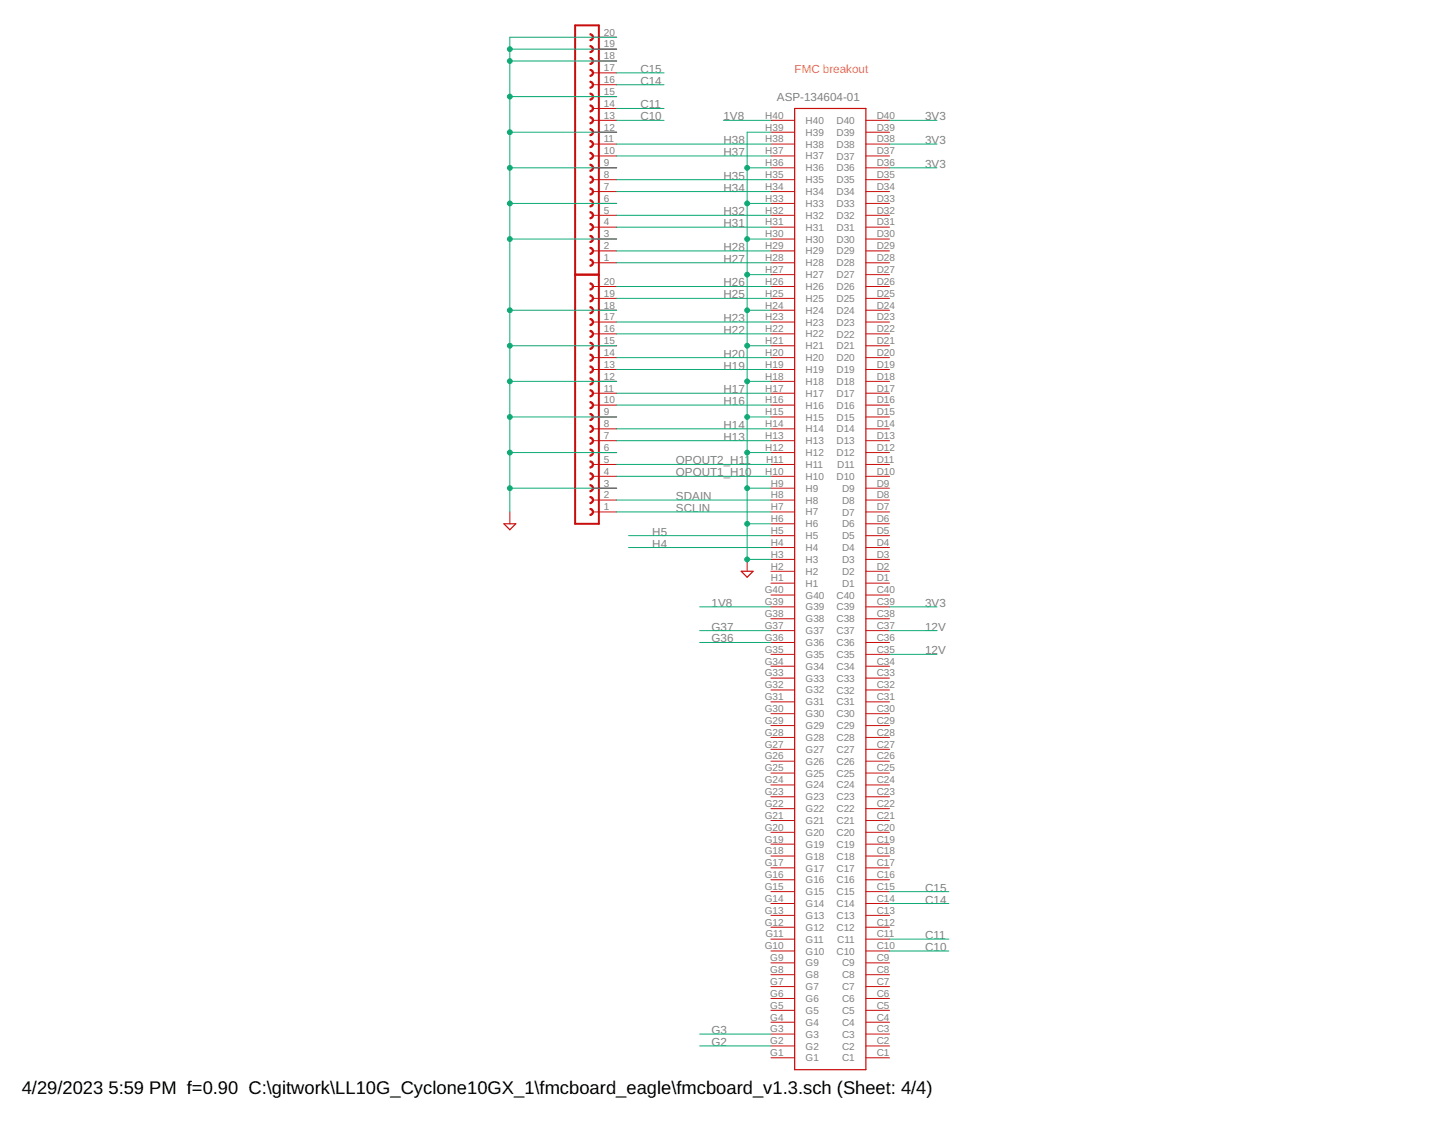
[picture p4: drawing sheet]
<svg xmlns="http://www.w3.org/2000/svg" width="279mm" height="216mm" viewBox="0 0 279 216" stroke-linecap="round" stroke-linejoin="round" font-family="sans-serif">
<path d="M153 20.9h13.7v185.1h-13.7zM97 100.9h2.3l-1.1 1.1zM142.7 110h2.3l-1.1 1.2z" fill="none" stroke="#c90d0c" stroke-width=".23"/>
<g fill="none" stroke="#c90d0c" stroke-width=".19">
<path d="M114.2 18.6h4.5M114.2 16.3h4.5M114.2 14h4.5M114.2 11.7h4.5M114.2 9.5h4.5M114.2 7.2h4.5M114.2 39.2h4.5M114.2 36.9h4.5M114.2 34.6h4.5M114.2 32.3h4.5M114.2 30h4.5M114.2 27.7h4.5"/>
<path d="M114.2 25.5h4.5M114.2 23.2h4.5M114.2 20.9h4.5M148.4 39.2h4.6M148.4 36.9h4.6M148.4 34.6h4.6M148.4 32.3h4.6M148.4 30h4.6M148.4 27.7h4.6M148.4 25.5h4.6M148.4 23.2h4.6M166.7 39.2h4.6"/>
<path d="M166.7 36.9h4.6M166.7 34.6h4.6M166.7 32.3h4.6M166.7 30h4.6M166.7 27.7h4.6M166.7 25.5h4.6M166.7 23.2h4.6M114.2 59.8h4.5M114.2 57.5h4.5M114.2 55.2h4.5M114.2 50.6h4.5M114.2 48.3h4.5"/>
<path d="M114.2 46h4.5M114.2 43.8h4.5M114.2 41.5h4.5M148.4 59.8h4.6M148.4 57.5h4.6M148.4 55.2h4.6M148.4 52.9h4.6M148.4 50.6h4.6M148.4 48.3h4.6M148.4 46h4.6M148.4 43.8h4.6M148.4 41.5h4.6"/>
<path d="M166.7 59.8h4.6M166.7 57.5h4.6M166.7 55.2h4.6M166.7 52.9h4.6M166.7 50.6h4.6M166.7 48.3h4.6M166.7 46h4.6M166.7 43.8h4.6M166.7 41.5h4.6M114.2 78h4.5M114.2 75.7h4.5M114.2 73.4h4.5"/>
<path d="M114.2 71.2h4.5M114.2 68.9h4.5M114.2 66.6h4.5M114.2 64.3h4.5M114.2 62h4.5M148.4 78h4.6M148.4 75.7h4.6M148.4 73.4h4.6M148.4 71.2h4.6M148.4 68.9h4.6M148.4 66.6h4.6M148.4 64.3h4.6"/>
<path d="M148.4 62h4.6M166.7 78h4.6M166.7 75.7h4.6M166.7 73.4h4.6M166.7 71.2h4.6M166.7 68.9h4.6M166.7 66.6h4.6M166.7 64.3h4.6M166.7 62h4.6M98.2 98.6v2.3M114.2 98.6h4.5M114.2 96.3h4.5"/>
<path d="M114.2 94h4.5M114.2 91.7h4.5M114.2 89.5h4.5M114.2 87.2h4.5M114.2 84.9h4.5M114.2 82.6h4.5M114.2 80.3h4.5M148.4 98.6h4.6M148.4 96.3h4.6M148.4 94h4.6M148.4 91.7h4.6M148.4 89.5h4.6"/>
<path d="M148.4 87.2h4.6M148.4 84.9h4.6M148.4 82.6h4.6M148.4 80.3h4.6M166.7 98.6h4.6M166.7 96.3h4.6M166.7 94h4.6M166.7 91.7h4.6M166.7 89.5h4.6M166.7 87.2h4.6M166.7 84.9h4.6M166.7 82.6h4.6"/>
<path d="M166.7 80.3h4.6M143.9 107.7v2.3M148.4 119.2h4.6M148.4 116.9h4.6M148.4 114.6h4.6M148.4 112.3h4.6M148.4 110h4.6M148.4 107.7h4.6M148.4 105.5h4.6M148.4 103.2h4.6M148.4 100.9h4.6M166.7 119.2h4.6"/>
<path d="M166.7 116.9h4.6M166.7 114.6h4.6M166.7 112.3h4.6M166.7 110h4.6M166.7 107.7h4.6M166.7 105.5h4.6M166.7 103.2h4.6M166.7 100.9h4.6M148.4 139.7h4.6M148.4 137.5h4.6M148.4 135.2h4.6M148.4 132.9h4.6"/>
<path d="M148.4 130.6h4.6M148.4 128.3h4.6M148.4 126h4.6M148.4 123.7h4.6M148.4 121.5h4.6M166.7 139.7h4.6M166.7 137.5h4.6M166.7 135.2h4.6M166.7 132.9h4.6M166.7 130.6h4.6M166.7 128.3h4.6M166.7 126h4.6"/>
<path d="M166.7 123.7h4.6M166.7 121.5h4.6M148.4 158h4.6M148.4 155.7h4.6M148.4 153.5h4.6M148.4 151.2h4.6M148.4 148.9h4.6M148.4 146.6h4.6M148.4 144.3h4.6M148.4 142h4.6M166.7 158h4.6M166.7 155.7h4.6"/>
<path d="M166.7 153.5h4.6M166.7 151.2h4.6M166.7 148.9h4.6M166.7 146.6h4.6M166.7 144.3h4.6M166.7 142h4.6M148.4 178.6h4.6M148.4 176.3h4.6M148.4 174h4.6M148.4 171.7h4.6M148.4 169.4h4.6M148.4 167.2h4.6"/>
<path d="M148.4 164.9h4.6M148.4 162.6h4.6M148.4 160.3h4.6M166.7 178.6h4.6M166.7 176.3h4.6M166.7 174h4.6M166.7 171.7h4.6M166.7 169.4h4.6M166.7 167.2h4.6M166.7 164.9h4.6M166.7 162.6h4.6M166.7 160.3h4.6"/>
<path d="M148.4 199.2h4.6M148.4 196.9h4.6M148.4 194.6h4.6M148.4 192.3h4.6M148.4 190h4.6M148.4 187.7h4.6M148.4 185.4h4.6M148.4 183.2h4.6M148.4 180.9h4.6M166.7 199.2h4.6M166.7 196.9h4.6M166.7 194.6h4.6"/>
<path d="M166.7 192.3h4.6M166.7 190h4.6M166.7 187.7h4.6M166.7 185.4h4.6M166.7 183.2h4.6M166.7 180.9h4.6M148.4 203.7h4.6M148.4 201.4h4.6M166.7 203.7h4.6M166.7 201.4h4.6"/>
</g>
<path d="M110.7 4.9h4.6v96h-4.6zM110.7 52.9h4.6" fill="none" stroke="#c90d0c" stroke-width=".38"/>
<g fill="#c90d0c" stroke="#c90d0c" stroke-width=".19">
<path d="M113.6 93.3a.69 .69 0 0 1 .7 .7 .69 .69 0 0 1-.7 .7v-.2a.46 .46 0 0 0 .4-.5 .46 .46 0 0 0-.4-.4z" fill-rule="evenodd"/>
<path d="M113.6 95.6a.69 .69 0 0 1 .7 .7 .69 .69 0 0 1-.7 .7v-.2a.46 .46 0 0 0 .4-.5 .46 .46 0 0 0-.4-.4z" fill-rule="evenodd"/>
<path d="M113.6 97.9a.69 .69 0 0 1 .7 .7 .69 .69 0 0 1-.7 .7v-.2a.46 .46 0 0 0 .4-.5 .46 .46 0 0 0-.4-.5z" fill-rule="evenodd"/>
<path d="M113.6 88.8a.69 .69 0 0 1 .7 .7 .69 .69 0 0 1-.7 .6v-.2a.46 .46 0 0 0 .4-.4 .46 .46 0 0 0-.4-.5z" fill-rule="evenodd"/>
<path d="M113.6 91.1a.69 .69 0 0 1 .7 .6 .69 .69 0 0 1-.7 .7v-.2a.46 .46 0 0 0 .4-.5 .46 .46 0 0 0-.4-.4z" fill-rule="evenodd"/>
<path d="M113.6 81.9a.69 .69 0 0 1 .7 .7 .69 .69 0 0 1-.7 .7v-.2a.46 .46 0 0 0 .4-.5 .46 .46 0 0 0-.4-.5z" fill-rule="evenodd"/>
<path d="M113.6 84.2a.69 .69 0 0 1 .7 .7 .69 .69 0 0 1-.7 .7v-.3a.46 .46 0 0 0 .4-.4 .46 .46 0 0 0-.4-.5z" fill-rule="evenodd"/>
<path d="M113.6 86.5a.69 .69 0 0 1 .7 .7 .69 .69 0 0 1-.7 .7v-.3a.46 .46 0 0 0 .4-.4 .46 .46 0 0 0-.4-.5z" fill-rule="evenodd"/>
<path d="M113.6 77.3a.69 .69 0 0 1 .7 .7 .69 .69 0 0 1-.7 .7v-.2a.46 .46 0 0 0 .4-.5 .46 .46 0 0 0-.4-.4z" fill-rule="evenodd"/>
<path d="M113.6 79.6a.69 .69 0 0 1 .7 .7 .69 .69 0 0 1-.7 .7v-.2a.46 .46 0 0 0 .4-.5 .46 .46 0 0 0-.4-.4z" fill-rule="evenodd"/>
<path d="M113.6 70.5a.69 .69 0 0 1 .7 .7 .69 .69 0 0 1-.7 .7v-.3a.46 .46 0 0 0 .4-.4 .46 .46 0 0 0-.4-.5z" fill-rule="evenodd"/>
<path d="M113.6 72.8a.69 .69 0 0 1 .7 .7 .69 .69 0 0 1-.7 .6v-.2a.46 .46 0 0 0 .4-.4 .46 .46 0 0 0-.4-.5z" fill-rule="evenodd"/>
<path d="M113.6 75.1a.69 .69 0 0 1 .7 .6 .69 .69 0 0 1-.7 .7v-.2a.46 .46 0 0 0 .4-.5 .46 .46 0 0 0-.4-.4z" fill-rule="evenodd"/>
<path d="M113.6 65.9a.69 .69 0 0 1 .7 .7 .69 .69 0 0 1-.7 .7v-.2a.46 .46 0 0 0 .4-.5 .46 .46 0 0 0-.4-.5z" fill-rule="evenodd"/>
<path d="M113.6 68.2a.69 .69 0 0 1 .7 .7 .69 .69 0 0 1-.7 .7v-.3a.46 .46 0 0 0 .4-.4 .46 .46 0 0 0-.4-.5z" fill-rule="evenodd"/>
<path d="M113.6 59.1a.69 .69 0 0 1 .7 .6 .69 .69 0 0 1-.7 .7v-.2a.46 .46 0 0 0 .4-.5 .46 .46 0 0 0-.4-.4z" fill-rule="evenodd"/>
<path d="M113.6 61.3a.69 .69 0 0 1 .7 .7 .69 .69 0 0 1-.7 .7v-.2a.46 .46 0 0 0 .4-.5 .46 .46 0 0 0-.4-.4z" fill-rule="evenodd"/>
<path d="M113.6 63.6a.69 .69 0 0 1 .7 .7 .69 .69 0 0 1-.7 .7v-.2a.46 .46 0 0 0 .4-.5 .46 .46 0 0 0-.4-.4z" fill-rule="evenodd"/>
<path d="M113.6 54.5a.69 .69 0 0 1 .7 .7 .69 .69 0 0 1-.7 .7v-.3a.46 .46 0 0 0 .4-.4 .46 .46 0 0 0-.4-.5z" fill-rule="evenodd"/>
<path d="M113.6 56.8a.69 .69 0 0 1 .7 .7 .69 .69 0 0 1-.7 .6v-.2a.46 .46 0 0 0 .4-.4 .46 .46 0 0 0-.4-.5z" fill-rule="evenodd"/>
<path d="M113.6 45.3a.69 .69 0 0 1 .7 .7 .69 .69 0 0 1-.7 .7v-.2a.46 .46 0 0 0 .4-.5 .46 .46 0 0 0-.4-.4z" fill-rule="evenodd"/>
<path d="M113.6 47.6a.69 .69 0 0 1 .7 .7 .69 .69 0 0 1-.7 .7v-.2a.46 .46 0 0 0 .4-.5 .46 .46 0 0 0-.4-.4z" fill-rule="evenodd"/>
<path d="M113.6 49.9a.69 .69 0 0 1 .7 .7 .69 .69 0 0 1-.7 .7v-.2a.46 .46 0 0 0 .4-.5 .46 .46 0 0 0-.4-.5z" fill-rule="evenodd"/>
<path d="M113.6 40.8a.69 .69 0 0 1 .7 .7 .69 .69 0 0 1-.7 .6v-.2a.46 .46 0 0 0 .4-.4 .46 .46 0 0 0-.4-.5z" fill-rule="evenodd"/>
<path d="M113.6 43.1a.69 .69 0 0 1 .7 .6 .69 .69 0 0 1-.7 .7v-.2a.46 .46 0 0 0 .4-.5 .46 .46 0 0 0-.4-.4z" fill-rule="evenodd"/>
<path d="M113.6 33.9a.69 .69 0 0 1 .7 .7 .69 .69 0 0 1-.7 .7v-.2a.46 .46 0 0 0 .4-.5 .46 .46 0 0 0-.4-.5z" fill-rule="evenodd"/>
<path d="M113.6 36.2a.69 .69 0 0 1 .7 .7 .69 .69 0 0 1-.7 .7v-.3a.46 .46 0 0 0 .4-.4 .46 .46 0 0 0-.4-.5z" fill-rule="evenodd"/>
<path d="M113.6 38.5a.69 .69 0 0 1 .7 .7 .69 .69 0 0 1-.7 .7v-.3a.46 .46 0 0 0 .4-.4 .46 .46 0 0 0-.4-.5z" fill-rule="evenodd"/>
<path d="M113.6 29.3a.69 .69 0 0 1 .7 .7 .69 .69 0 0 1-.7 .7v-.2a.46 .46 0 0 0 .4-.5 .46 .46 0 0 0-.4-.4z" fill-rule="evenodd"/>
<path d="M113.6 31.6a.69 .69 0 0 1 .7 .7 .69 .69 0 0 1-.7 .7v-.2a.46 .46 0 0 0 .4-.5 .46 .46 0 0 0-.4-.4z" fill-rule="evenodd"/>
<path d="M113.6 22.5a.69 .69 0 0 1 .7 .7 .69 .69 0 0 1-.7 .7v-.3a.46 .46 0 0 0 .4-.4 .46 .46 0 0 0-.4-.5z" fill-rule="evenodd"/>
<path d="M113.6 24.8a.69 .69 0 0 1 .7 .7 .69 .69 0 0 1-.7 .6v-.2a.46 .46 0 0 0 .4-.4 .46 .46 0 0 0-.4-.5z" fill-rule="evenodd"/>
<path d="M113.6 27.1a.69 .69 0 0 1 .7 .6 .69 .69 0 0 1-.7 .7v-.2a.46 .46 0 0 0 .4-.5 .46 .46 0 0 0-.4-.4z" fill-rule="evenodd"/>
<path d="M113.6 17.9a.68 .68 0 0 1 .7 .7 .68 .68 0 0 1-.7 .7v-.2a.47 .47 0 0 0 .4-.5 .47 .47 0 0 0-.4-.5z" fill-rule="evenodd"/>
<path d="M113.6 20.2a.68 .68 0 0 1 .7 .7 .68 .68 0 0 1-.7 .7v-.3a.46 .46 0 0 0 .4-.4 .46 .46 0 0 0-.4-.5z" fill-rule="evenodd"/>
<path d="M113.6 11.1a.68 .68 0 0 1 .7 .6 .68 .68 0 0 1-.7 .7v-.2a.47 .47 0 0 0 .4-.5 .47 .47 0 0 0-.4-.4z" fill-rule="evenodd"/>
<path d="M113.6 13.4a.68 .68 0 0 1 .7 .6 .68 .68 0 0 1-.7 .7v-.2a.47 .47 0 0 0 .4-.5 .47 .47 0 0 0-.4-.4z" fill-rule="evenodd"/>
<path d="M113.6 15.6a.68 .68 0 0 1 .7 .7 .68 .68 0 0 1-.7 .7v-.2a.47 .47 0 0 0 .4-.5 .47 .47 0 0 0-.4-.4z" fill-rule="evenodd"/>
<path d="M113.6 6.5a.68 .68 0 0 1 .7 .7 .68 .68 0 0 1-.7 .7v-.3a.47 .47 0 0 0 .4-.4 .47 .47 0 0 0-.4-.5z" fill-rule="evenodd"/>
<path d="M113.6 8.8a.68 .68 0 0 1 .7 .7 .68 .68 0 0 1-.7 .6v-.2a.47 .47 0 0 0 .4-.4 .47 .47 0 0 0-.4-.5z" fill-rule="evenodd"/>
</g>
<g fill="none" stroke="#0dab76" stroke-width=".19">
<path d="M98.2 11.7h20.5M98.2 9.5h20.5M98.2 18.6h20.5M118.7 7.2h-20.5v91.4M118.7 16.3h9.2M118.7 14h9.2M98.2 39.2h20.5M98.2 32.3h20.5M98.2 25.5h20.5M118.7 23.2h9.2M118.7 27.7h29.7M118.7 30h29.7"/>
<path d="M118.7 34.6h29.7M118.7 36.9h29.7M118.7 20.9h9.2M139.3 23.2h9.1M143.9 39.2h4.5M143.9 32.3h4.5M148.4 25.5h-4.5v82.2h4.5M171.3 32.3h9.1M171.3 23.2h9.1M171.3 27.7h9.1M98.2 59.8h20.5M98.2 46h20.5"/>
<path d="M118.7 57.5h29.7M118.7 55.2h29.7M118.7 50.6h29.7M118.7 48.3h29.7M118.7 43.8h29.7M118.7 41.5h29.7M143.9 59.8h4.5M143.9 52.9h4.5M143.9 46h4.5M98.2 73.4h20.5M98.2 66.6h20.5M118.7 78h29.7"/>
<path d="M118.7 75.7h29.7M118.7 71.2h29.7M118.7 68.9h29.7M118.7 64.3h29.7M118.7 62h29.7M143.9 73.4h4.5M143.9 66.6h4.5M98.2 94h20.5M98.2 87.2h20.5M98.2 80.3h20.5M118.7 96.3h29.7M118.7 84.9h29.7"/>
<path d="M118.7 82.6h29.7M118.7 91.7h29.7M118.7 98.6h29.7M118.7 89.5h29.7M143.9 94h4.5M143.9 87.2h4.5M143.9 80.3h4.5M121 103.2h27.4M121 105.5h27.4M134.7 116.9h13.7M143.9 100.9h4.5M171.3 116.9h9.1"/>
<path d="M134.7 121.5h13.7M134.7 123.7h13.7M171.3 121.5h9.1M171.3 126h9.1M171.3 174h11.4M171.3 171.7h11.4M134.7 199.2h13.7M171.3 183.2h11.4M171.3 180.9h11.4M134.7 201.4h13.7"/>
</g>
<g fill="#0dab76" stroke="#0dab76" stroke-width=".19">
<circle cx="143.9" cy="100.9" r=".47"/>
<circle cx="143.9" cy="94" r=".47"/>
<circle cx="143.9" cy="87.2" r=".47"/>
<circle cx="143.9" cy="80.3" r=".47"/>
<circle cx="143.9" cy="73.4" r=".47"/>
<circle cx="143.9" cy="66.6" r=".47"/>
<circle cx="143.9" cy="59.8" r=".47"/>
<circle cx="143.9" cy="52.9" r=".47"/>
<circle cx="143.9" cy="46" r=".47"/>
<circle cx="143.9" cy="39.2" r=".47"/>
<circle cx="143.9" cy="32.3" r=".47"/>
<circle cx="143.9" cy="107.7" r=".47"/>
<circle cx="98.2" cy="11.7" r=".47"/>
<circle cx="98.2" cy="9.5" r=".47"/>
<circle cx="98.2" cy="18.6" r=".47"/>
<circle cx="98.2" cy="25.5" r=".47"/>
<circle cx="98.2" cy="32.3" r=".47"/>
<circle cx="98.2" cy="39.2" r=".47"/>
<circle cx="98.2" cy="46" r=".47"/>
<circle cx="98.2" cy="59.8" r=".47"/>
<circle cx="98.2" cy="66.6" r=".47"/>
<circle cx="98.2" cy="73.4" r=".47"/>
<circle cx="98.2" cy="80.3" r=".47"/>
<circle cx="98.2" cy="87.2" r=".47"/>
<circle cx="98.2" cy="94" r=".47"/>
</g>
<g font-size="3.5">
<text x="4.2" y="210.7">4/29/2023</text>
<text x="20.9" y="210.7">5:59 PM f=0.90 C:\gitwork\LL10G_Cyclone10GX_1\fmcboard_eagle\fmcboard_v1.3.sch (Sheet: 4/4)</text>
</g>
<g font-size="2.2" fill="#808080">
<text x="123.3" y="16.3">C14</text>
<text x="123.3" y="14">C15</text>
<text x="123.3" y="23.2">C10</text>
<text x="123.3" y="20.9">C11</text>
<text x="139.3" y="23.2">1V8</text>
<text x="149.6" y="19.4">ASP-134604-01</text>
<text x="178.1" y="23.2">3V3</text>
<text x="139.3" y="27.7">H38</text>
<text x="178.1" y="27.7">3V3</text>
<text x="139.3" y="30">H37</text>
<text x="139.3" y="34.6">H35</text>
<text x="178.1" y="32.3">3V3</text>
<text x="139.3" y="36.9">H34</text>
<text x="139.3" y="41.5">H32</text>
<text x="139.3" y="43.7">H31</text>
<text x="139.3" y="50.6">H27</text>
<text x="139.3" y="48.3">H28</text>
<text x="139.3" y="57.5">H25</text>
<text x="139.3" y="55.2">H26</text>
<text x="139.3" y="64.3">H22</text>
<text x="139.3" y="62">H23</text>
<text x="139.3" y="71.2">H19</text>
<text x="139.3" y="68.9">H20</text>
<text x="139.3" y="75.7">H17</text>
<text x="139.3" y="82.6">H14</text>
<text x="139.3" y="78">H16</text>
<text x="130.2" y="89.5">OPOUT2_H11</text>
<text x="139.3" y="84.9">H13</text>
<text x="130.2" y="91.7">OPOUT1_H10</text>
<text x="130.2" y="96.3">SDAIN</text>
<text x="130.2" y="98.6">SCLIN</text>
<text x="125.6" y="103.2">H5</text>
<text x="125.6" y="105.5">H4</text>
<text x="137" y="116.9">1V8</text>
<text x="178.1" y="116.9">3V3</text>
<text x="137" y="123.7">G36</text>
<text x="137" y="121.5">G37</text>
<text x="178.1" y="121.5">12V</text>
<text x="178.1" y="126">12V</text>
<text x="178.1" y="171.7">C15</text>
<text x="178.1" y="174">C14</text>
<text x="178.1" y="183.2">C10</text>
<text x="178.1" y="180.9">C11</text>
<text x="137" y="201.4">G2</text>
<text x="137" y="199.2">G3</text>
</g>
<text font-size="2.2" fill="#ffba08" x="153" y="14">FMC breakout</text>
<g font-size="1.9" fill="#808080">
<text x="116.3" y="11.4">18</text>
<text x="116.3" y="9.1">19</text>
<text x="116.3" y="6.9">20</text>
<text x="116.3" y="16">16</text>
<text x="116.3" y="13.7">17</text>
<text x="116.3" y="22.9">13</text>
<text x="116.3" y="20.6">14</text>
<text x="116.3" y="18.3">15</text>
<text x="147.4" y="22.9">H40</text>
<text x="155.1" y="23.9">H40</text>
<text x="161.1" y="23.9">D40</text>
<text x="168.8" y="22.9">D40</text>
<text x="116.3" y="29.7">10</text>
<text x="116.3" y="27.4">11</text>
<text x="116.3" y="25.1">12</text>
<text x="147.4" y="29.7">H37</text>
<text x="147.4" y="27.4">H38</text>
<text x="147.4" y="25.1">H39</text>
<text x="155.1" y="28.4">H38</text>
<text x="155.1" y="26.1">H39</text>
<text x="161.1" y="28.4">D38</text>
<text x="161.1" y="26.2">D39</text>
<text x="168.8" y="29.7">D37</text>
<text x="168.8" y="27.4">D38</text>
<text x="168.8" y="25.1">D39</text>
<text x="116.3" y="34.3">8</text>
<text x="116.3" y="32">9</text>
<text x="147.4" y="34.3">H35</text>
<text x="147.4" y="32">H36</text>
<text x="155.1" y="35.3">H35</text>
<text x="155.1" y="33">H36</text>
<text x="155.1" y="30.7">H37</text>
<text x="161.1" y="35.3">D35</text>
<text x="161.1" y="33">D36</text>
<text x="161.1" y="30.7">D37</text>
<text x="168.8" y="34.3">D35</text>
<text x="168.8" y="32">D36</text>
<text x="116.3" y="41.1">5</text>
<text x="116.3" y="38.9">6</text>
<text x="116.3" y="36.6">7</text>
<text x="147.4" y="41.1">H32</text>
<text x="147.4" y="38.9">H33</text>
<text x="147.4" y="36.6">H34</text>
<text x="155.1" y="39.9">H33</text>
<text x="155.1" y="37.6">H34</text>
<text x="161.1" y="39.9">D33</text>
<text x="161.1" y="37.6">D34</text>
<text x="168.8" y="41.1">D32</text>
<text x="168.8" y="38.9">D33</text>
<text x="168.8" y="36.6">D34</text>
<text x="116.3" y="48">2</text>
<text x="116.3" y="45.7">3</text>
<text x="116.3" y="43.4">4</text>
<text x="147.4" y="48">H29</text>
<text x="147.4" y="45.7">H30</text>
<text x="147.4" y="43.4">H31</text>
<text x="155.1" y="46.7">H30</text>
<text x="155.1" y="44.4">H31</text>
<text x="155.1" y="42.1">H32</text>
<text x="161.1" y="46.7">D30</text>
<text x="161.1" y="44.4">D31</text>
<text x="161.1" y="42.1">D32</text>
<text x="168.8" y="48">D29</text>
<text x="168.8" y="45.7">D30</text>
<text x="168.8" y="43.4">D31</text>
<text x="116.3" y="50.3">1</text>
<text x="147.4" y="52.6">H27</text>
<text x="147.4" y="50.3">H28</text>
<text x="155.1" y="53.6">H27</text>
<text x="155.1" y="51.3">H28</text>
<text x="155.1" y="49">H29</text>
<text x="161.1" y="53.6">D27</text>
<text x="161.1" y="51.3">D28</text>
<text x="161.1" y="49">D29</text>
<text x="168.8" y="52.6">D27</text>
<text x="168.8" y="50.3">D28</text>
<text x="116.3" y="59.4">18</text>
<text x="116.3" y="57.1">19</text>
<text x="116.3" y="54.9">20</text>
<text x="147.4" y="59.4">H24</text>
<text x="147.4" y="57.1">H25</text>
<text x="147.4" y="54.9">H26</text>
<text x="155.1" y="58.1">H25</text>
<text x="155.1" y="55.9">H26</text>
<text x="161.1" y="58.1">D25</text>
<text x="161.1" y="55.9">D26</text>
<text x="168.8" y="59.4">D24</text>
<text x="168.8" y="57.1">D25</text>
<text x="168.8" y="54.9">D26</text>
<text x="116.3" y="64">16</text>
<text x="116.3" y="61.7">17</text>
<text x="147.4" y="64">H22</text>
<text x="147.4" y="61.7">H23</text>
<text x="155.1" y="65">H22</text>
<text x="155.1" y="62.7">H23</text>
<text x="155.1" y="60.4">H24</text>
<text x="161.1" y="65">D22</text>
<text x="161.1" y="62.7">D23</text>
<text x="161.1" y="60.4">D24</text>
<text x="168.8" y="64">D22</text>
<text x="168.8" y="61.7">D23</text>
<text x="116.3" y="70.9">13</text>
<text x="116.3" y="68.6">14</text>
<text x="116.3" y="66.3">15</text>
<text x="147.4" y="70.9">H19</text>
<text x="147.4" y="68.6">H20</text>
<text x="147.4" y="66.3">H21</text>
<text x="155.1" y="71.9">H19</text>
<text x="155.1" y="69.6">H20</text>
<text x="155.1" y="67.3">H21</text>
<text x="161.1" y="71.9">D19</text>
<text x="161.1" y="69.6">D20</text>
<text x="161.1" y="67.3">D21</text>
<text x="168.8" y="70.9">D19</text>
<text x="168.8" y="68.6">D20</text>
<text x="168.8" y="66.3">D21</text>
<text x="116.3" y="77.7">10</text>
<text x="116.3" y="75.4">11</text>
<text x="116.3" y="73.1">12</text>
<text x="147.4" y="77.7">H16</text>
<text x="147.4" y="75.4">H17</text>
<text x="147.4" y="73.1">H18</text>
<text x="155.1" y="76.4">H17</text>
<text x="155.1" y="74.1">H18</text>
<text x="161.1" y="76.4">D17</text>
<text x="161.1" y="74.1">D18</text>
<text x="168.8" y="77.7">D16</text>
<text x="168.8" y="75.4">D17</text>
<text x="168.8" y="73.1">D18</text>
<text x="116.3" y="82.3">8</text>
<text x="116.3" y="80">9</text>
<text x="147.4" y="82.3">H14</text>
<text x="147.4" y="80">H15</text>
<text x="155.1" y="83.3">H14</text>
<text x="155.1" y="81">H15</text>
<text x="155.1" y="78.7">H16</text>
<text x="161.1" y="83.3">D14</text>
<text x="161.1" y="81">D15</text>
<text x="161.1" y="78.7">D16</text>
<text x="168.8" y="82.3">D14</text>
<text x="168.8" y="80">D15</text>
<text x="116.3" y="89.1">5</text>
<text x="116.3" y="86.8">6</text>
<text x="116.3" y="84.6">7</text>
<text x="147.4" y="86.8">H12</text>
<text x="147.4" y="84.6">H13</text>
<text x="147.5" y="89.1">H11</text>
<text x="155.1" y="87.9">H12</text>
<text x="155.1" y="85.6">H13</text>
<text x="161.1" y="87.9">D12</text>
<text x="161.1" y="85.6">D13</text>
<text x="168.8" y="89.1">D11</text>
<text x="168.8" y="86.8">D12</text>
<text x="168.8" y="84.6">D13</text>
<text x="116.3" y="96">2</text>
<text x="116.3" y="93.7">3</text>
<text x="116.3" y="91.4">4</text>
<text x="147.4" y="91.4">H10</text>
<text x="148.4" y="96">H8</text>
<text x="148.4" y="93.7">H9</text>
<text x="155.1" y="94.7">H9</text>
<text x="155.1" y="92.4">H10</text>
<text x="155.1" y="90.1">H11</text>
<text x="161.1" y="92.4">D10</text>
<text x="161.2" y="90.1">D11</text>
<text x="162.1" y="94.7">D9</text>
<text x="168.8" y="96">D8</text>
<text x="168.8" y="93.7">D9</text>
<text x="168.8" y="91.4">D10</text>
<text x="116.3" y="98.3">1</text>
<text x="148.4" y="100.6">H6</text>
<text x="148.4" y="98.3">H7</text>
<text x="155.1" y="101.6">H6</text>
<text x="155.1" y="99.3">H7</text>
<text x="155.1" y="97">H8</text>
<text x="162.1" y="101.6">D6</text>
<text x="162.1" y="99.3">D7</text>
<text x="162.1" y="97">D8</text>
<text x="168.8" y="100.6">D6</text>
<text x="168.8" y="98.3">D7</text>
<text x="148.4" y="107.4">H3</text>
<text x="148.4" y="105.1">H4</text>
<text x="148.4" y="102.8">H5</text>
<text x="155.1" y="106.1">H4</text>
<text x="155.1" y="103.9">H5</text>
<text x="162.1" y="106.1">D4</text>
<text x="162.1" y="103.9">D5</text>
<text x="168.8" y="107.4">D3</text>
<text x="168.8" y="105.1">D4</text>
<text x="168.8" y="102.8">D5</text>
<text x="148.4" y="112">H1</text>
<text x="148.4" y="109.7">H2</text>
<text x="155.1" y="113">H1</text>
<text x="155.1" y="110.7">H2</text>
<text x="155.1" y="108.4">H3</text>
<text x="162.1" y="113">D1</text>
<text x="162.1" y="110.7">D2</text>
<text x="162.1" y="108.4">D3</text>
<text x="168.8" y="112">D1</text>
<text x="168.8" y="109.7">D2</text>
<text x="147.2" y="118.8">G38</text>
<text x="147.2" y="116.6">G39</text>
<text x="147.2" y="114.3">G40</text>
<text x="155.1" y="119.9">G38</text>
<text x="155.1" y="117.6">G39</text>
<text x="155.1" y="115.3">G40</text>
<text x="161.1" y="119.9">C38</text>
<text x="161.1" y="117.6">C39</text>
<text x="161.1" y="115.3">C40</text>
<text x="168.8" y="118.8">C38</text>
<text x="168.8" y="116.6">C39</text>
<text x="168.8" y="114.3">C40</text>
<text x="147.2" y="125.7">G35</text>
<text x="147.2" y="123.4">G36</text>
<text x="147.2" y="121.1">G37</text>
<text x="155.1" y="124.4">G36</text>
<text x="155.1" y="122.1">G37</text>
<text x="161.1" y="124.4">C36</text>
<text x="161.1" y="122.1">C37</text>
<text x="168.8" y="125.7">C35</text>
<text x="168.8" y="123.4">C36</text>
<text x="168.8" y="121.1">C37</text>
<text x="147.2" y="130.3">G33</text>
<text x="147.2" y="128">G34</text>
<text x="155.1" y="131.3">G33</text>
<text x="155.1" y="129">G34</text>
<text x="155.1" y="126.7">G35</text>
<text x="161.1" y="131.3">C33</text>
<text x="161.1" y="129">C34</text>
<text x="161.1" y="126.7">C35</text>
<text x="168.8" y="130.3">C33</text>
<text x="168.8" y="128">C34</text>
<text x="147.2" y="137.1">G30</text>
<text x="147.2" y="134.8">G31</text>
<text x="147.2" y="132.6">G32</text>
<text x="155.1" y="135.9">G31</text>
<text x="155.1" y="133.6">G32</text>
<text x="161.1" y="135.9">C31</text>
<text x="161.1" y="133.6">C32</text>
<text x="168.8" y="137.1">C30</text>
<text x="168.8" y="134.8">C31</text>
<text x="168.8" y="132.6">C32</text>
<text x="147.2" y="144">G27</text>
<text x="147.2" y="141.7">G28</text>
<text x="147.2" y="139.4">G29</text>
<text x="155.1" y="142.7">G28</text>
<text x="155.1" y="140.4">G29</text>
<text x="155.1" y="138.1">G30</text>
<text x="161.1" y="142.7">C28</text>
<text x="161.1" y="140.4">C29</text>
<text x="161.1" y="138.1">C30</text>
<text x="168.8" y="144">C27</text>
<text x="168.8" y="141.7">C28</text>
<text x="168.8" y="139.4">C29</text>
<text x="147.2" y="148.6">G25</text>
<text x="147.2" y="146.3">G26</text>
<text x="155.1" y="149.6">G25</text>
<text x="155.1" y="147.3">G26</text>
<text x="155.1" y="145">G27</text>
<text x="161.1" y="149.6">C25</text>
<text x="161.1" y="147.3">C26</text>
<text x="161.1" y="145">C27</text>
<text x="168.8" y="148.6">C25</text>
<text x="168.8" y="146.3">C26</text>
<text x="147.2" y="155.4">G22</text>
<text x="147.2" y="153.1">G23</text>
<text x="147.2" y="150.8">G24</text>
<text x="155.1" y="154.1">G23</text>
<text x="155.1" y="151.8">G24</text>
<text x="161.1" y="154.1">C23</text>
<text x="161.1" y="151.9">C24</text>
<text x="168.8" y="155.4">C22</text>
<text x="168.8" y="153.1">C23</text>
<text x="168.8" y="150.8">C24</text>
<text x="147.2" y="160">G20</text>
<text x="147.2" y="157.7">G21</text>
<text x="155.1" y="161">G20</text>
<text x="155.1" y="158.7">G21</text>
<text x="155.1" y="156.4">G22</text>
<text x="161.1" y="161">C20</text>
<text x="161.1" y="158.7">C21</text>
<text x="161.1" y="156.4">C22</text>
<text x="168.8" y="160">C20</text>
<text x="168.8" y="157.7">C21</text>
<text x="147.2" y="166.8">G17</text>
<text x="147.2" y="164.6">G18</text>
<text x="147.2" y="162.3">G19</text>
<text x="155.1" y="167.8">G17</text>
<text x="155.1" y="165.6">G18</text>
<text x="155.1" y="163.3">G19</text>
<text x="161.1" y="167.9">C17</text>
<text x="161.1" y="165.6">C18</text>
<text x="161.1" y="163.3">C19</text>
<text x="168.8" y="166.8">C17</text>
<text x="168.8" y="164.6">C18</text>
<text x="168.8" y="162.3">C19</text>
<text x="147.2" y="173.7">G14</text>
<text x="147.2" y="171.4">G15</text>
<text x="147.2" y="169.1">G16</text>
<text x="155.1" y="172.4">G15</text>
<text x="155.1" y="170.1">G16</text>
<text x="161.1" y="172.4">C15</text>
<text x="161.1" y="170.1">C16</text>
<text x="168.8" y="173.7">C14</text>
<text x="168.8" y="171.4">C15</text>
<text x="168.8" y="169.1">C16</text>
<text x="147.2" y="178.3">G12</text>
<text x="147.2" y="176">G13</text>
<text x="155.1" y="179.3">G12</text>
<text x="155.1" y="177">G13</text>
<text x="155.1" y="174.7">G14</text>
<text x="161.1" y="179.3">C12</text>
<text x="161.1" y="177">C13</text>
<text x="161.1" y="174.7">C14</text>
<text x="168.8" y="178.3">C12</text>
<text x="168.8" y="176">C13</text>
<text x="147.2" y="182.8">G10</text>
<text x="147.4" y="180.6">G11</text>
<text x="148.3" y="185.1">G9</text>
<text x="155.1" y="183.8">G10</text>
<text x="155.1" y="181.6">G11</text>
<text x="161.1" y="183.9">C10</text>
<text x="161.2" y="181.6">C11</text>
<text x="168.8" y="185.1">C9</text>
<text x="168.8" y="182.8">C10</text>
<text x="168.8" y="180.6">C11</text>
<text x="148.3" y="192">G6</text>
<text x="148.3" y="189.7">G7</text>
<text x="148.3" y="187.4">G8</text>
<text x="155.1" y="190.7">G7</text>
<text x="155.1" y="188.4">G8</text>
<text x="155.1" y="186.1">G9</text>
<text x="162.1" y="190.7">C7</text>
<text x="162.1" y="188.4">C8</text>
<text x="162.1" y="186.1">C9</text>
<text x="168.8" y="192">C6</text>
<text x="168.8" y="189.7">C7</text>
<text x="168.8" y="187.4">C8</text>
<text x="148.3" y="196.6">G4</text>
<text x="148.3" y="194.3">G5</text>
<text x="155.1" y="197.6">G4</text>
<text x="155.1" y="195.3">G5</text>
<text x="155.1" y="193">G6</text>
<text x="162.1" y="197.6">C4</text>
<text x="162.1" y="195.3">C5</text>
<text x="162.1" y="193">C6</text>
<text x="168.8" y="196.6">C4</text>
<text x="168.8" y="194.3">C5</text>
<text x="148.3" y="203.4">G1</text>
<text x="148.3" y="201.1">G2</text>
<text x="148.3" y="198.8">G3</text>
<text x="155.1" y="202.1">G2</text>
<text x="155.1" y="199.8">G3</text>
<text x="162.1" y="202.1">C2</text>
<text x="162.1" y="199.8">C3</text>
<text x="168.8" y="203.4">C1</text>
<text x="168.8" y="201.1">C2</text>
<text x="168.8" y="198.8">C3</text>
<text x="155.1" y="204.4">G1</text>
<text x="162.1" y="204.4">C1</text>
</g>
</svg>
